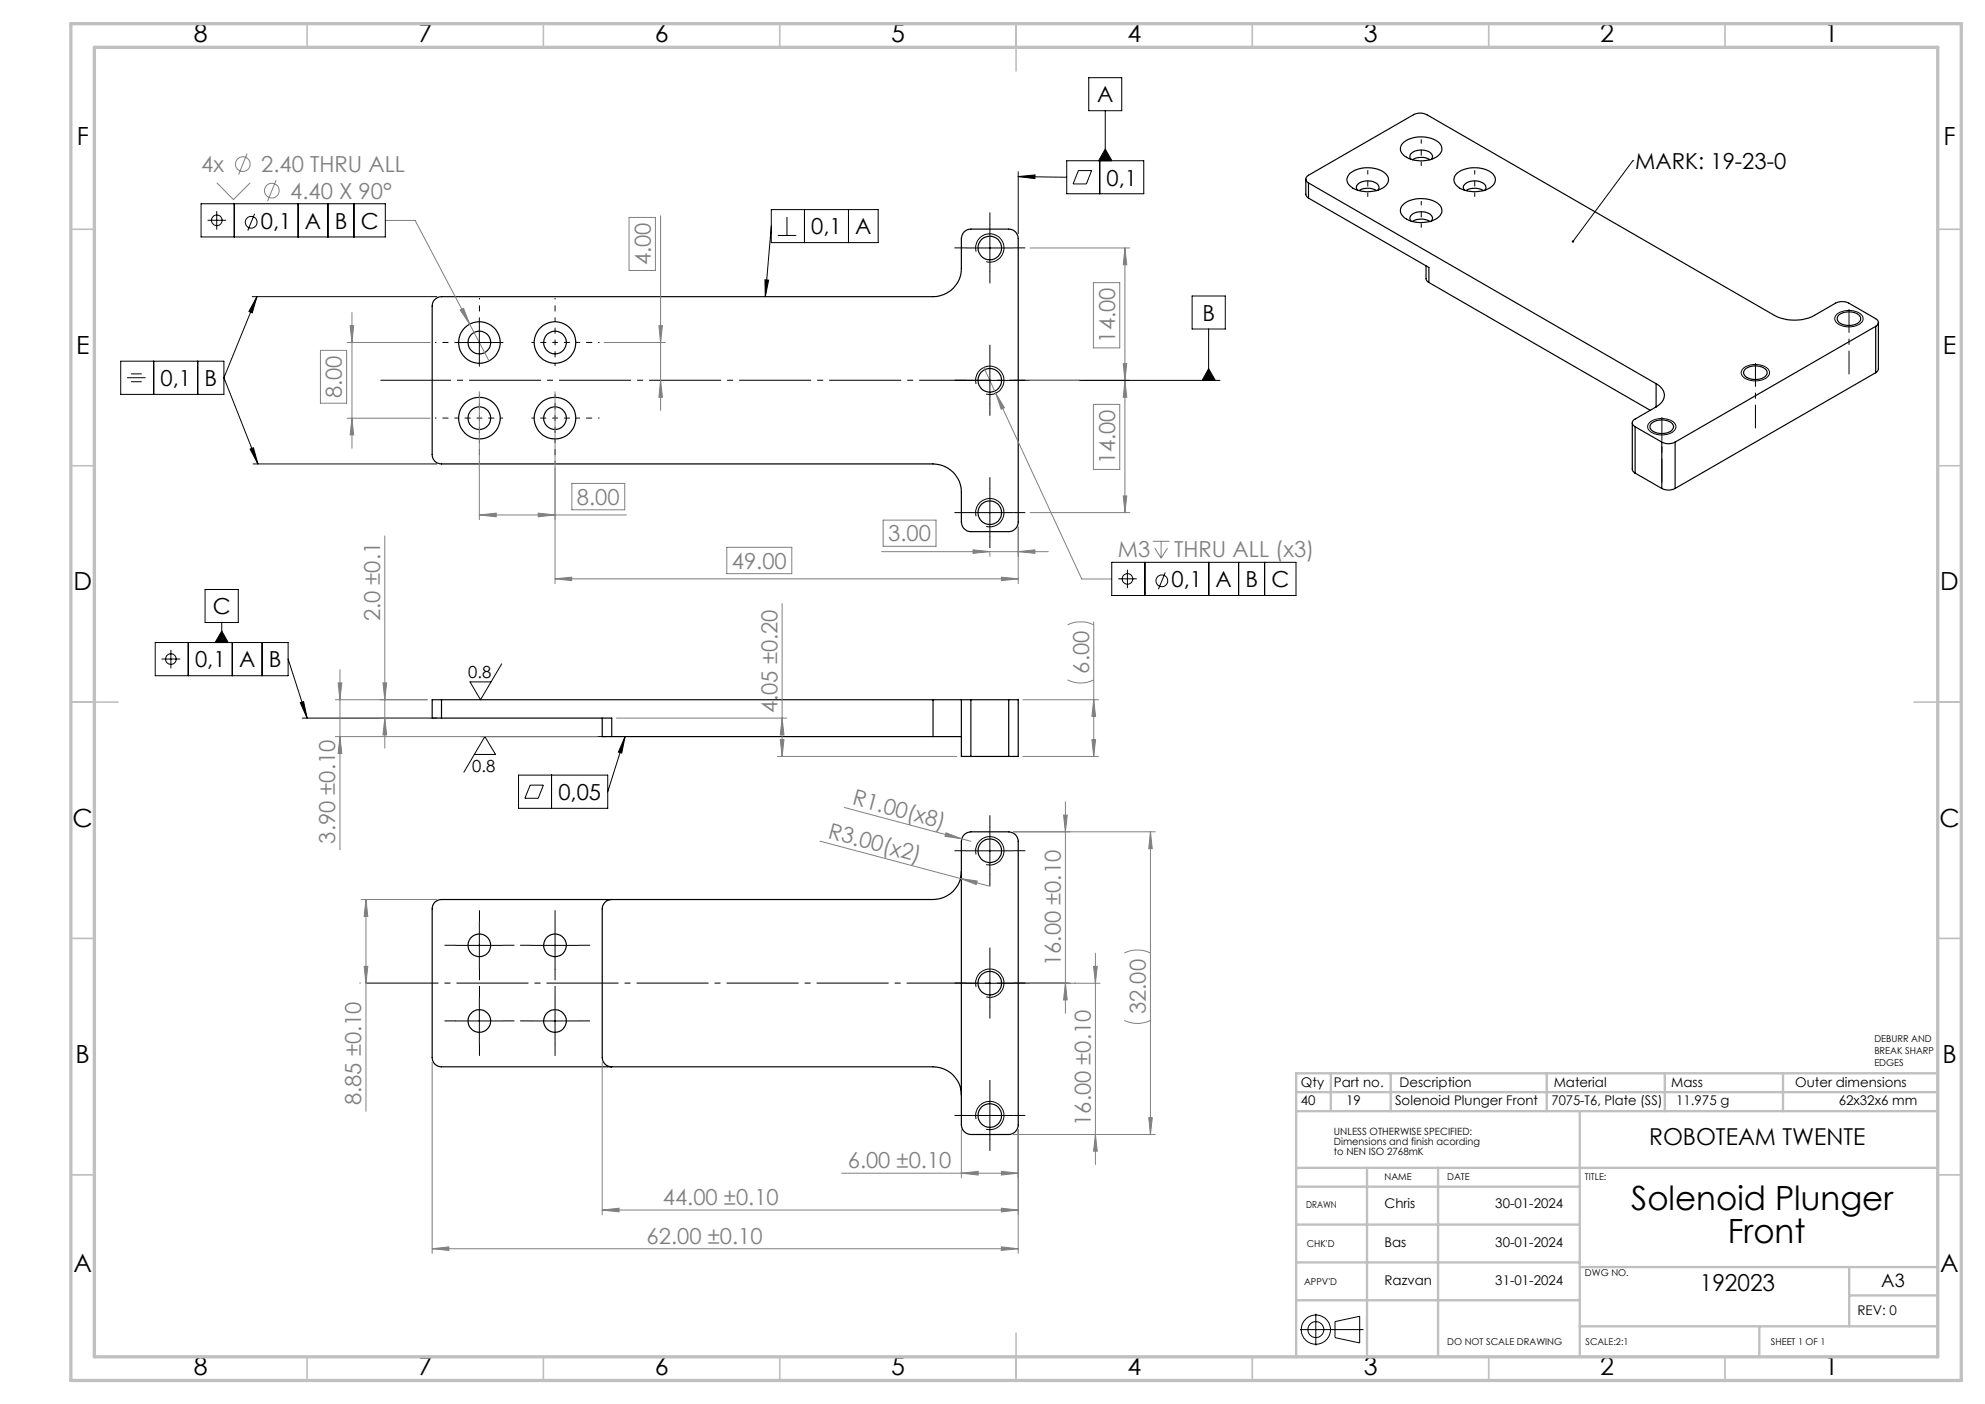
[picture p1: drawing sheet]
<svg xmlns="http://www.w3.org/2000/svg" width="420mm" height="297mm" viewBox="0 0 420 297" stroke-linecap="round" stroke-linejoin="round" font-family="sans-serif">
<g fill="none" stroke="#000" stroke-width=".25">
<path d="M276.3 37.9v3.2l.1 .4 .5 .4M276.9 38.7a.87 .87 0 0 1-.6-.8 .87 .87 0 0 1 .6-.8l22.2-12.8a3 3 0 0 1 2.8 0l73.5 42.4a9.3 9.3 0 0 0 8.5 0l4.5-2.6a3.3 3.3 0 0 1 2.8 0l5.7 3.3a.87 .87 0 0 1 .5 .8 .87 .87 0 0 1-.5 .8M276.9 38.7l73.5 42.5M276.9 38.7v3.2M285.6 36.7a6.4 6.4 0 0 1 7.7 .1 1.77 1.77 0 0 1-.6 2.9 6.4 6.4 0 0 1-7.2-.5 1.64 1.64 0 0 1 .1-2.5zM297 30.1a6.4 6.4 0 0 1 7.6 .2 1.76 1.76 0 0 1-.6 2.9 6.4 6.4 0 0 1-7.2-.5 1.64 1.64 0 0 1 .2-2.6zM298.5 33.7a1.15 1.15 0 0 1 1-1.8 3.2 3.2 0 0 1 3.5 .8l.1 .3-.2 .7M298.8 33.8a3.7 3.7 0 0 1 3.7 0M308.3 36.7a6.4 6.4 0 0 1 7.6 .1 1.89 1.89 0 0 1-1 3.1 6.5 6.5 0 0 1-6.8-.7 1.68 1.68 0 0 1 .2-2.5zM276.9 41.9l25.4 14.7v3.2M287.2 40.2a1.15 1.15 0 0 1 1-1.8 2.78 2.78 0 0 1 3.6 1.1l-.2 .7M287.5 40.3a3.7 3.7 0 0 1 3.8 0"/>
<path d="M296.7 43.5a6.2 6.2 0 0 1 7.9-.1 1.76 1.76 0 0 1-.6 2.8 6.4 6.4 0 0 1-7.2-.5 1.58 1.58 0 0 1-.1-2.2zM298.5 46.7a1.15 1.15 0 0 1 1-1.7 3.2 3.2 0 0 1 3.5 .8l.1 .3-.2 .6M298.8 46.8a3.7 3.7 0 0 1 3.7 0M301.7 56.3l.1 2.9 .5 .6M302.3 59.8l46.8 27M309.8 40.2a1.38 1.38 0 0 1 1.4-1.9 2.96 2.96 0 0 1 3.1 1l.1 .5-.2 .4M310.2 40.3a3.7 3.7 0 0 1 3.7 0M92 63.4a1.92 1.92 0 0 1 1.4-.6h104a6 6 0 0 0 6-6v-6.4a1.99 1.99 0 0 1 2-1.9h8a1.99 1.99 0 0 1 2 1.9v60.1a2.05 2.05 0 0 1-2 2h-8a2.05 2.05 0 0 1-2-2v-6.3a6 6 0 0 0-6-6.1h-104a1.93 1.93 0 0 1-2-1.9v-31.4l.2-.8zM369.3 78a3.6 3.6 0 0 1 4.4 .3 1.17 1.17 0 0 1-.9 1.7 3.5 3.5 0 0 1-3.7-.6 .89 .89 0 0 1 .2-1.4zM389.1 66.6a3.6 3.6 0 0 1 4.4 .2 1.36 1.36 0 0 1-1.3 2 3.1 3.1 0 0 1-3.4-1.1 1.04 1.04 0 0 1 .3-1.1zM396.9 69l-42.5 24.5M396.9 69v9.8"/>
<path d="M396.9 78.8l-42.5 24.5M397.4 68.2v9.8l-.1 .5-.4 .3M345.4 89.5v9.7l.1 .5 .5 .4M346 90.3l5.6 3.2M346 90.3v9.8M349.5 89.5a3.6 3.6 0 0 1 4.4 .2 1.36 1.36 0 0 1-1.3 1.9 3.1 3.1 0 0 1-3.5-1 .98 .98 0 0 1 .4-1.1zM350.4 86.1l-4.4 2.5a.85 .85 0 0 0-.6 .9 .85 .85 0 0 0 .6 .8M350.4 81.2a2.53 2.53 0 0 1 1.7 2.1 2.53 2.53 0 0 1-1.2 2.4l-.5 .4M350.4 81.2v4.9M351.6 93.5a3 3 0 0 0 2.8 0M351.6 93.5v9.8M354.4 93.5v9.8"/>
<path d="M346 100.1l5.6 3.2M351.6 103.3a3 3 0 0 0 2.8 0M93.4 148h-2v3.9h2M93.4 148h104M93.4 151.9h36v3.9M93.4 148v3.9M127.4 151.9v3.9h2M129.4 155.8h68M197.4 155.8h6M197.4 148h6M197.4 148v7.8M203.4 148v12h2"/>
<path d="M203.4 148h2M205.4 148v12M205.4 148h8M213.4 148h2v12h-2M213.4 148v12M204 176.6l.6-.5 .8-.1h8a2.05 2.05 0 0 1 2 2v60a2.05 2.05 0 0 1-2 2h-8a2.05 2.05 0 0 1-2-2v-60l.2-.8zM205.4 160h8M129.4 190.3a1.99 1.99 0 0 0-2 2v31.4a1.99 1.99 0 0 0 2 2M203.4 184.3a6 6 0 0 1-6 6h-104a1.93 1.93 0 0 0-2 2v31.4a1.93 1.93 0 0 0 2 2h104a6 6 0 0 1 6 6"/>
<circle cx="209.4" cy="52.5" r="2.49"/>
<circle cx="101.4" cy="72.5" r="2.4"/>
<circle cx="101.4" cy="72.5" r="4.4"/>
<circle cx="117.4" cy="72.5" r="2.4"/>
<circle cx="117.4" cy="72.5" r="4.4"/>
<circle cx="101.4" cy="88.5" r="2.4"/>
<circle cx="101.4" cy="88.4" r="4.4"/>
<circle cx="117.4" cy="88.5" r="2.4"/>
<circle cx="117.4" cy="88.4" r="4.4"/>
<circle cx="209.4" cy="80.5" r="2.5"/>
<circle cx="209.4" cy="108.5" r="2.49"/>
<circle cx="209.4" cy="180" r="2.5"/>
<circle cx="101.4" cy="200" r="2.4"/>
<circle cx="117.4" cy="200" r="2.39"/>
<circle cx="101.4" cy="216" r="2.4"/>
<circle cx="117.4" cy="216" r="2.39"/>
<circle cx="209.4" cy="208" r="2.49"/>
<circle cx="209.4" cy="236" r="2.49"/>
</g>
<g fill="none" stroke="#808080" stroke-width=".21">
<path d="M45.9 38.7l3.5 3.5 3.6-3.5M52.3 32.5l-1.8 4.4M58.4 38.1l-1.8 4.4M81.5 46.6h6.3l11.6 22M133.1 46h5.6v11.2h-5.6zM139.8 45.6v41.2M217.9 52.5h21.1M231.4 59.8h5.5v13.8h-5.5zM238 52.5v55.9M238 52.5l.4 3.5h-.7zM67.8 74.1h5.5v11.2h-5.5zM73.4 72.5h17.6"/>
<path d="M74.1 68.9h.7l-.3 3.6zM74.5 66.1v28.7M97.4 65.6l.7-.4 1.3 3.4zM99.4 68.6l4.1 7.7M127.8 72.5h13M139.4 68.9h.8l-.4 3.6zM208.2 77.7l2.5 5.5M237.7 76.9h.7l-.4 3.6zM73.4 88.5h17.6M74.5 88.5l.3 3.5h-.7zM101.4 82.9v27M117.4 82.9v40.6"/>
<path d="M139.8 80.5l.4 3.5h-.8zM210.7 83.2l18.2 39.3h6.3M210.7 83.2l1.8 3.1-.7 .3zM217.9 80.5h21.1M231.4 85.5h5.5v13.8h-5.5zM238 80.5l.4 3.5h-.7zM81.4 113.4v44.9M101.4 108.9l3.6-.4v.8zM101.4 108.9h31.1M113.9 108.5l3.5 .4-3.5 .4zM121 102.3h11.2v5.5h-11.2zM153.8 115.8h13.7v5.6h-13.7z"/>
<path d="M186.5 116.7h35.3M186.9 110h11.1v5.6h-11.1zM205.9 116.3l3.5 .4-3.5 .3zM209.4 116.9v.8M215.4 111.5v12M215.4 116.7l3.6-.4v.7zM217.9 108.4h21.1M237.7 104.9h.7l-.4 3.5zM243.9 114.5h3.5M244.3 116l1.4 2.1M245.7 114.5v3.6M247 116l-1.3 2.1"/>
<path d="M117.4 122.4h98M117.4 122.4l3.6-.3v.7zM165.5 127.7v32.3M211.9 122.1l3.5 .3-3.5 .4zM225.9 132.2a6.4 6.4 0 0 1 5.5 0M231.4 131.5v28.5M70.9 148h19.5M70.9 155.8h55.5M71.5 144.5h.8l-.4 3.5zM71.9 155.8l.4 3.6h-.8zM71.9 141.7v38.1M80.4 151.9h10"/>
<path d="M81 144.5h.8l-.4 3.5zM81.4 151.9l.4 3.6h-.8zM130.4 151.9h36.1M165.1 156.5h.8l-.4 3.5zM165.5 151.9l.4 3.6h-.8zM216.4 148h16M225.9 143.8a6.1 6.1 0 0 0 5.5 0M231 156.5h.8l-.4 3.5zM231.4 148l.4 3.5h-.8zM164.5 160h37.9M173.5 177.9l29.7 7.9M178.6 170.8l24.9 6.6"/>
<path d="M200.2 176.2l3.3 1.2-3.5-.5zM203.5 177.4l1.9 .6M214.4 176h30M216.4 160h16M225 172.4h.8l-.4 3.6zM225.4 169.6v44.7M243.4 176v64M243.4 176l.4 3.5h-.7zM76.4 190.3h16M77.4 190.3v44.8M77.4 190.3l.4 3.5h-.8zM203.2 185.8l3.6 .6-.2 .7z"/>
<path d="M203.2 185.8l6.2 1.7M77 204.4h.8l-.4 3.6zM217.9 208h14.9M225.4 208l.4 3.5h-.8zM231.4 204.4h.8l-.4 3.6zM231.8 201.6v44.7M237.9 215.9a6.4 6.4 0 0 0 5.5 0M237.9 201.6a6.4 6.4 0 0 1 5.5 0M91.4 224.7v40.4M127.4 224.7v32.3M203.4 239v10.2M214.4 240h30"/>
<path d="M215.4 239v26.1M231.8 240l.4 3.5h-.8zM243.1 236.4h.7l-.4 3.6zM127.4 256h88M127.4 256l3.6-.4v.8zM178.1 248.2h37.3M203.4 248.2l3.6-.4v.8zM211.9 247.8l3.5 .4-3.5 .4zM211.9 255.6l3.5 .4-3.5 .4zM91.4 264.2h124M91.4 264.2l3.6-.4v.7zM211.9 263.8l3.5 .4-3.5 .3z"/>
<circle cx="51.4" cy="34.7" r="1.56"/>
<circle cx="57.5" cy="40.3" r="1.56"/>
</g>
<g fill="none" stroke="#000" stroke-width=".21">
<path d="M230.4 16.4h6.9v7h-6.9zM215.4 37.4l3.6-.4v.8zM215.4 37.4l10.3 .1M215.4 36.3v13.2M225.7 34h16.3v7h-16.3zM228.2 36.1h2.8l-1.1 2.8h-2.9zM232.7 34v7M233.9 23.4v10.6M233.9 31.5l1.4 2.5h-2.9zM345.5 34h.1M345.5 34l-12.7 17.1M42.5 43.1h39v7h-39z"/>
<path d="M43.9 46.6h3.9M45.9 44.7v3.9M49.6 43.1v7M53.9 45.2l-1.5 3.6M63.1 43.1v7M69.4 43.1v7M74.9 43.1v7M161.9 59.2l.7 .1-.7 3.5zM163.2 44.3h22.6v7h-22.6zM163.2 47.8l-1.3 15M164.6 49.8h3.9M166.5 45.9v3.9"/>
<path d="M170.2 44.3v7M179.5 44.3v7M204.4 52.5h10M206.5 53.2a3 3 0 0 1 2.6-3.8 3 3 0 0 1 3.3 3.3 3 3 0 0 1-3.7 2.6M209.4 47.4v10.1M25.5 76.4h21.9v7h-21.9zM26.9 79.9h3.9M27.7 79.1h2.3M32.5 76.4v7M41.8 76.4v7M53.4 62.8h39M54.4 62.8l-1 3.4-.7-.3z"/>
<path d="M54.4 62.8l-7 17.1 7.2 18.2M96.4 72.5h10M101.4 67.4v10.1M209.4 75.5v9.9M252.2 62.6h7.1v7h-7.1zM255.7 69.6v10.9M255.7 78l1.4 2.5h-2.7zM368.7 78.1a4.1 4.1 0 0 1 5.6 .2 1.55 1.55 0 0 1-1.3 2 3.9 3.9 0 0 1-4.5-1 1.04 1.04 0 0 1 .2-1.2zM388.5 66.6a4.2 4.2 0 0 1 5.5 .2 1.47 1.47 0 0 1-1.3 2.1 3.8 3.8 0 0 1-4.4-1.1l-.1-.5zM27.7 80.7h2.3M52.9 95l.7-.3 1 3.4zM53.6 98.1h38.8"/>
<path d="M204.4 80.5h10M206.5 81.2a3 3 0 0 1 2.6-3.7 3 3 0 0 1 3.3 3.2 3 3 0 0 1-3.7 2.7M228.5 80.5h29.6M348.9 89.5a4.2 4.2 0 0 1 5.5 .1 1.47 1.47 0 0 1-1.3 2.2 3.9 3.9 0 0 1-4.4-1l-.1-.6zM204.4 108.4h10M206.5 109.2a3 3 0 0 1 2.7-3.7 3 3 0 0 1 3.2 3.2 3 3 0 0 1-3.7 2.7M209.4 103.5v9.9M235.2 119h39v7h-39zM242.3 119v7M255.8 119v7M262.1 119v7M267.6 119v7"/>
<path d="M32.8 135.9h28.2v7h-28.2zM34.2 139.4h3.9M36.2 137.5v3.9M39.8 135.9v7M43.4 124.7h7v7h-7zM46.9 133.5l1.4 2.4h-2.8zM46.9 131.7v4.2M49.1 135.9v7M55.5 135.9v7M61 139.4l4 12.5M236.6 122.4h3.9M238.5 120.5v3.9"/>
<path d="M246.6 121.1l-1.5 3.5M63.5 148.7l.7-.3 .8 3.5zM64 151.9h28.4M100.4 159.6h4.4l-2.2-3.8-4.5 7.6M101.6 155.8h26.8M106.2 140.4l-4.5 7.6-2.3-3.8h4.5M132.3 155.8l-3.7 11.7M132.3 155.8l-.7 3.5-.8-.2zM109.7 164h18.9v7h-18.9zM112.2 166.1h2.8l-1.1 2.8h-2.8zM116.7 164v7M204.4 180h10"/>
<path d="M209.4 175v10M96.4 200h10M101.4 195v10M112.4 200h10M117.4 195v10M206.5 180.8a3 3 0 0 1 2.6-3.8 3 3 0 0 1 3.3 3.2 3 3 0 0 1-3.7 2.7M96.4 216h10M101.4 211v10M112.4 216h10M117.4 211v10M204.4 208h10M206.5 208.8a3 3 0 0 1 2.6-3.8 3 3 0 0 1 3.3 3.2 3 3 0 0 1-3.7 2.7"/>
<path d="M209.4 203v10M204.4 236h10M206.5 236.7a3 3 0 0 1 2.6-3.7 3 3 0 0 1 3.3 3.2 3 3 0 0 1-3.7 2.7M209.4 231v10M278.4 277.9v6.7M282.5 279.6l5.2-1.2v5.7l-5.2-1.1zM275.1 281.3h13.4"/>
<circle cx="45.9" cy="46.6" r="1.12"/>
<circle cx="53.2" cy="47" r="1.25"/>
<circle cx="36.2" cy="139.4" r="1.12"/>
<circle cx="238.6" cy="122.5" r="1.12"/>
<circle cx="245.8" cy="122.9" r="1.25"/>
<circle cx="278.4" cy="281.3" r="3.1"/>
<circle cx="278.4" cy="281.3" r="1.68"/>
</g>
<path d="M228.5 80.4h-148" fill="none" stroke="#000" stroke-width=".21" stroke-dasharray="15.2 1.3 1.3 1.3" stroke-dashoffset=".3" stroke-linecap="butt"/>
<path d="M227.6 208h-151.5" fill="none" stroke="#000" stroke-width=".21" stroke-dasharray="15.2 1.3 1.3 1.3" stroke-dashoffset="-1.4" stroke-linecap="butt"/>
<path d="M289.4 36v5.6M300.7 29.5v5.6M312 36v5.6M300.7 42.5v5.7" fill="none" stroke="#000" stroke-width=".21" stroke-dasharray="15.2 1.3 1.3 1.3" stroke-dashoffset="14.3" stroke-linecap="butt"/>
<path d="M391.2 79.2v-13.8M371.4 90.6v-13.8M351.6 102v-13.8" fill="none" stroke="#000" stroke-width=".21" stroke-dasharray="15.2 1.3 1.3 1.3" stroke-dashoffset="10.2" stroke-linecap="butt"/>
<path d="M96.4 72.4h-4.4M101.4 67.4v-4.4M117.4 67.4v-4.4M122.4 72.4h4.4M96.4 88.4h-4.4M101.4 93.4v4.4M117.4 93.4v4.4M122.4 88.4h4.4" fill="none" stroke="#000" stroke-width=".21" stroke-dasharray="15.2 1.3 1.3 1.3" stroke-dashoffset="14.9" stroke-linecap="butt"/>
<path d="M117.4 72.4v-5M117.4 72.4h-5M117.4 72.4v5M117.4 72.4h5M101.4 88.4v-5M101.4 88.4h-5M101.4 88.4v5M101.4 88.4h5M117.4 88.4v-5M117.4 88.4h-5M117.4 88.4v5M117.4 88.4h5" fill="none" stroke="#000" stroke-width=".21" stroke-dasharray="15.2 1.3 1.3 1.3" stroke-dashoffset="14.6" stroke-linecap="butt"/>
<g fill="none" stroke="#000" stroke-width=".21" stroke-dasharray="15.2 1.3 1.3 1.3" stroke-linecap="butt">
<path d="M204.4 52.4h-2.5M209.4 47.4v-2.5M209.4 57.4v2.5M214.4 52.4h2.5M209.4 75.4v-2.5M204.4 80.4h-2.5M209.4 85.4v2.5M214.4 80.4h2.5M204.4 108.4h-2.5M209.4 103.4v-2.5M209.4 113.4v2.5M214.4 108.4h2.5"/>
<path d="M204.4 180h-2.5M209.4 175v-2.5M214.4 180h2.5M96.4 200h-2.4M101.4 195v-2.4M106.4 200h2.4M112.4 200h-2.4M117.4 195v-2.4M122.4 200h2.4M209.4 185v2.5M96.4 216h-2.4M101.4 205v2.4"/>
<path d="M101.4 211v-2.4M106.4 216h2.4M112.4 216h-2.4M117.4 205v2.4M117.4 211v-2.4M122.4 216h2.4M204.4 208h-2.5M209.4 203v-2.5M209.4 213v2.5M214.4 208h2.5M101.4 221v2.4M117.4 221v2.4"/>
<path d="M204.4 236h-2.5M209.4 231v-2.5M214.4 236h2.5M209.4 241v2.5"/>
</g>
<g fill="none" stroke="#c0c0c0" stroke-width=".35">
<path d="M65 5v5M115 5v5M165 5v5M215 5v10M265 5v5M315 5v5M365 5v5M15 48.5h5M410 48.5h5M15 98.5h5M410 98.5h5M15 148.5h10"/>
<path d="M405 148.5h10M15 198.5h5M410 198.5h5M15 248.5h5M410 248.5h5M65 287v5M115 287v5M165 287v5M215 282v10M265 287v5M315 287v5M365 287v5"/>
</g>
<g fill="none" stroke="#c0c0c0" stroke-width=".5">
<path d="M274.2 231h135.8M274.2 235.1h135.8M281.6 227v8.1M294.3 227v8.1M327.3 227v8.1M334.3 235.1v51.9M352.2 227v8.1M377.3 227v8.1M410 227h-135.8v60.2M274.2 247h135.8M274.2 251h60.1M274.2 259h60.1"/>
<path d="M289.2 247v40M304.3 247v40M274.2 267h60.1M274.2 275.1h60.1M334.3 268h75.7M391.3 268v12.6M391.3 274h18.7M334.3 280.6h75.7M372.3 280.6v6.4"/>
</g>
<path d="M15 5h400v287h-400zM20 10h390v277h-390z" fill="none" stroke="#c0c0c0" stroke-width=".7"/>
<path d="M63.5 148.7l.7-.3 .8 3.5zM132.3 155.8l-.7 3.5-.8-.2zM46.9 133.5l1.4 2.4h-2.8z" fill="#000"/>
<g fill="#808080">
<path d="M200.2 176.2l-.2 .7 3.5 .5zM203.2 185.8l3.4 1.3 .2-.7z"/>
<path d="M211.9 122.1l3.5 .3-3.5 .4zM117.4 122.4l3.6-.3v.7zM215.4 116.7l3.6-.4v.7zM205.9 116.3l3.5 .4-3.5 .3zM211.9 255.6l3.5 .4-3.5 .4zM127.4 256l3.6-.4v.8z"/>
<path d="M101.4 108.9l3.6-.4v.8zM113.9 108.5l3.5 .4-3.5 .4zM97.4 65.6l2 3-1.3-3.4zM210.7 83.2l1.1 3.4 .7-.3zM203.4 248.2l3.6-.4v.8zM211.9 247.8l3.5 .4-3.5 .4zM91.4 264.2l3.6-.4v.7zM211.9 263.8l3.5 .4-3.5 .3z"/>
<path d="M139.8 80.5l.4 3.5h-.8zM139.4 68.9h.8l-.4 3.6zM74.5 88.5l.3 3.5h-.7zM74.1 68.9h.7l-.3 3.6zM237.7 76.9h.7l-.4 3.6zM238 52.5l.4 3.5h-.7zM77 204.4h.8l-.4 3.6zM77.4 190.3l.4 3.5h-.8z"/>
<path d="M243.4 176l.4 3.5h-.7zM243.1 236.4h.7l-.4 3.6z"/>
<path d="M238 80.5l.4 3.5h-.7zM237.7 104.9h.7l-.4 3.5zM225 172.4h.8l-.4 3.6zM225.4 208l.4 3.5h-.8zM231.4 204.4h.8l-.4 3.6zM231.8 240l.4 3.5h-.8z"/>
</g>
<path d="M332.6 50.9l.1 .4 .1-.2-.1 .2a.26 .26 0 0 0 .3-.1 .26 .26 0 0 0 0-.3 .26 .26 0 0 0-.4 0zM215.4 37.4l3.6-.4v.8zM54.4 62.8l-1 3.4-.7-.3zM52.9 95l.7-.3 1 3.4zM161.9 59.2l.7 .1-.7 3.5zM233.9 31.5l1.4 2.5h-2.9zM255.7 78l1.4 2.5h-2.7z" fill="#000"/>
<g fill="#808080">
<path d="M81.4 151.9l.4 3.6h-.8zM81 144.5h.8l-.4 3.5z"/>
<path d="M165.5 151.9l.4 3.6h-.8zM165.1 156.5h.8l-.4 3.5zM231.4 148l.4 3.5h-.8zM231 156.5h.8l-.4 3.5zM71.5 144.5h.8l-.4 3.5zM71.9 155.8l.4 3.6h-.8z"/>
</g>
<g font-size="7.1">
<text x="345.1" y="256">Solenoid Plunger</text>
<text x="365.6" y="263">Front</text>
</g>
<g font-size="5.3">
<text x="41" y="8.9">8</text>
<text x="88.5" y="8.9">7</text>
<text x="138.5" y="8.9">6</text>
<text x="188.5" y="8.9">5</text>
<text x="238.5" y="8.9">4</text>
<text x="288.5" y="8.9">3</text>
<text x="338.5" y="8.9">2</text>
<text x="386" y="8.9">1</text>
<text x="16.2" y="30.7">F</text>
<text x="411.2" y="30.7">F</text>
<text x="16.1" y="74.9">E</text>
<text x="411.1" y="74.9">E</text>
<text x="15.5" y="124.9">D</text>
<text x="410.5" y="124.9">D</text>
<text x="15.4" y="174.9">C</text>
<text x="410.4" y="174.9">C</text>
<text x="16" y="224.9">B</text>
<text x="411" y="224.9">B</text>
<text x="15.5" y="269.2">A</text>
<text x="410.5" y="269.2">A</text>
<text x="41" y="290.9">8</text>
<text x="88.5" y="290.9">7</text>
<text x="138.5" y="290.9">6</text>
<text x="188.5" y="290.9">5</text>
<text x="238.5" y="290.9">4</text>
<text x="288.5" y="290.9">3</text>
<text x="338.5" y="290.9">2</text>
<text x="386" y="290.9">1</text>
</g>
<g font-size="4.9">
<text x="348.9" y="242.3">ROBOTEAM TWENTE</text>
<text x="359.7" y="273">192023</text>
</g>
<g font-size="4.7">
<text x="232.1" y="21.7">A</text>
<text x="346" y="35.7">MARK: 19-23-0</text>
<text x="234.1" y="39.2">0,1</text>
<text x="55.2" y="48.4">0,1</text>
<text x="64.5" y="48.4">A</text>
<text x="70.8" y="48.4">B</text>
<text x="76.3" y="48.4">C</text>
<text x="171.6" y="49.6">0,1</text>
<text x="181" y="49.6">A</text>
<text x="254.4" y="67.8">B</text>
<text x="34" y="81.7">0,1</text>
<text x="43.3" y="81.7">B</text>
<text x="247.9" y="124.2">0,1</text>
<text x="257.2" y="124.2">A</text>
<text x="263.5" y="124.2">B</text>
<text x="269" y="124.2">C</text>
<text x="45" y="129.9">C</text>
<text x="41.3" y="141.2">0,1</text>
<text x="50.6" y="141.2">A</text>
<text x="56.9" y="141.2">B</text>
<text x="118.1" y="169.2">0,05</text>
</g>
<g font-size="4.7" fill="#808080">
<text x="42.6" y="36.4">4x</text>
<text x="55.3" y="36.4">2.40 THRU ALL</text>
<text x="61.4" y="42">4.40 X 90°</text>
<text x="137.7" y="56.1" transform="rotate(-90 137.7 56.1)">4.00</text>
<text x="235.9" y="72.5" transform="rotate(-90 235.9 72.5)">14.00</text>
<text x="72.4" y="84.2" transform="rotate(-90 72.4 84.2)">8.00</text>
<text x="235.9" y="98.2" transform="rotate(-90 235.9 98.2)">14.00</text>
<text x="122.1" y="106.8">8.00</text>
<text x="188" y="114.5">3.00</text>
<text x="236.5" y="117.9">M3</text>
<text x="248.4" y="117.9">THRU ALL (x3)</text>
<text x="154.9" y="120.3">49.00</text>
<text x="80.4" y="131.4" transform="rotate(-90 80.4 131.4)">2.0 ±0.1</text>
<text x="230.4" y="142.5" transform="rotate(-90 230.4 142.5)">6.00</text>
<text x="164.5" y="150.9" transform="rotate(-90 164.5 150.9)">4.05 ±0.20</text>
<text x="180.2" y="170.2" transform="rotate(15 180.2 170.2)">R1.00(x8)</text>
<text x="70.9" y="178.4" transform="rotate(-90 70.9 178.4)">3.90 ±0.10</text>
<text x="175" y="177.3" transform="rotate(15 175 177.3)">R3.00(x2)</text>
<text x="224.4" y="204.4" transform="rotate(-90 224.4 204.4)">16.00 ±0.10</text>
<text x="242.4" y="214.5" transform="rotate(-90 242.4 214.5)">32.00</text>
<text x="76.4" y="233.8" transform="rotate(-90 76.4 233.8)">8.85 ±0.10</text>
<text x="230.8" y="238.1" transform="rotate(-90 230.8 238.1)">16.00 ±0.10</text>
<text x="179.4" y="247.1">6.00 ±0.10</text>
<text x="140.2" y="254.9">44.00 ±0.10</text>
<text x="136.8" y="263.1">62.00 ±0.10</text>
</g>
<text font-size="3.9" x="398.1" y="272.3">A3</text>
<g font-size="3.5">
<text x="99.1" y="143.4">0.8</text>
<text x="99.9" y="163.4">0.8</text>
</g>
<g font-size="2.8">
<text x="275.2" y="230">Qty</text>
<text x="275.2" y="233.8">40</text>
<text x="282.2" y="230">Part no.</text>
<text x="284.8" y="233.8">19</text>
<text x="295.2" y="233.8">Solenoid Plunger Front</text>
<text x="296.1" y="230">Description</text>
<text x="328.3" y="233.8">7075-T6, Plate (SS)</text>
<text x="328.7" y="230">Material</text>
<text x="353.6" y="230">Mass</text>
<text x="354.6" y="233.8">11.975 g</text>
<text x="379.8" y="230">Outer dimensions</text>
<text x="389.1" y="233.8">62x32x6 mm</text>
<text x="293" y="255.5">Chris</text>
<text x="316.4" y="255.5">30-01-2024</text>
<text x="293" y="263.8">Bas</text>
<text x="316.4" y="263.8">30-01-2024</text>
<text x="293" y="271.9">Razvan</text>
<text x="316.4" y="271.9">31-01-2024</text>
<text x="393" y="278.1">REV: 0</text>
</g>
<g font-size="2.1">
<text x="282.2" y="240.1">UNLESS OTHERWISE SPECIFIED:</text>
<text x="282.2" y="242.2">Dimensions and finish acording</text>
<text x="282.2" y="244.3">to NEN ISO 2768mK</text>
</g>
<g font-size="2">
<text x="396.6" y="220.5">DEBURR AND</text>
<text x="396.6" y="223">BREAK SHARP</text>
<text x="396.6" y="225.5">EDGES</text>
<text x="293" y="249.5">NAME</text>
<text x="306.2" y="249.5">DATE</text>
<text x="335.4" y="249.5">TITLE:</text>
<text x="276.4" y="255.5">DRAWN</text>
<text x="276.5" y="263.8">CHK'D</text>
<text x="275.9" y="271.9">APPV'D</text>
<text x="335.4" y="270">DWG NO.</text>
<text x="306.2" y="284.5">DO NOT SCALE DRAWING</text>
<text x="335.5" y="284.5">SCALE:2:1</text>
<text x="374.7" y="284.5">SHEET 1 OF 1</text>
</g>
</svg>
